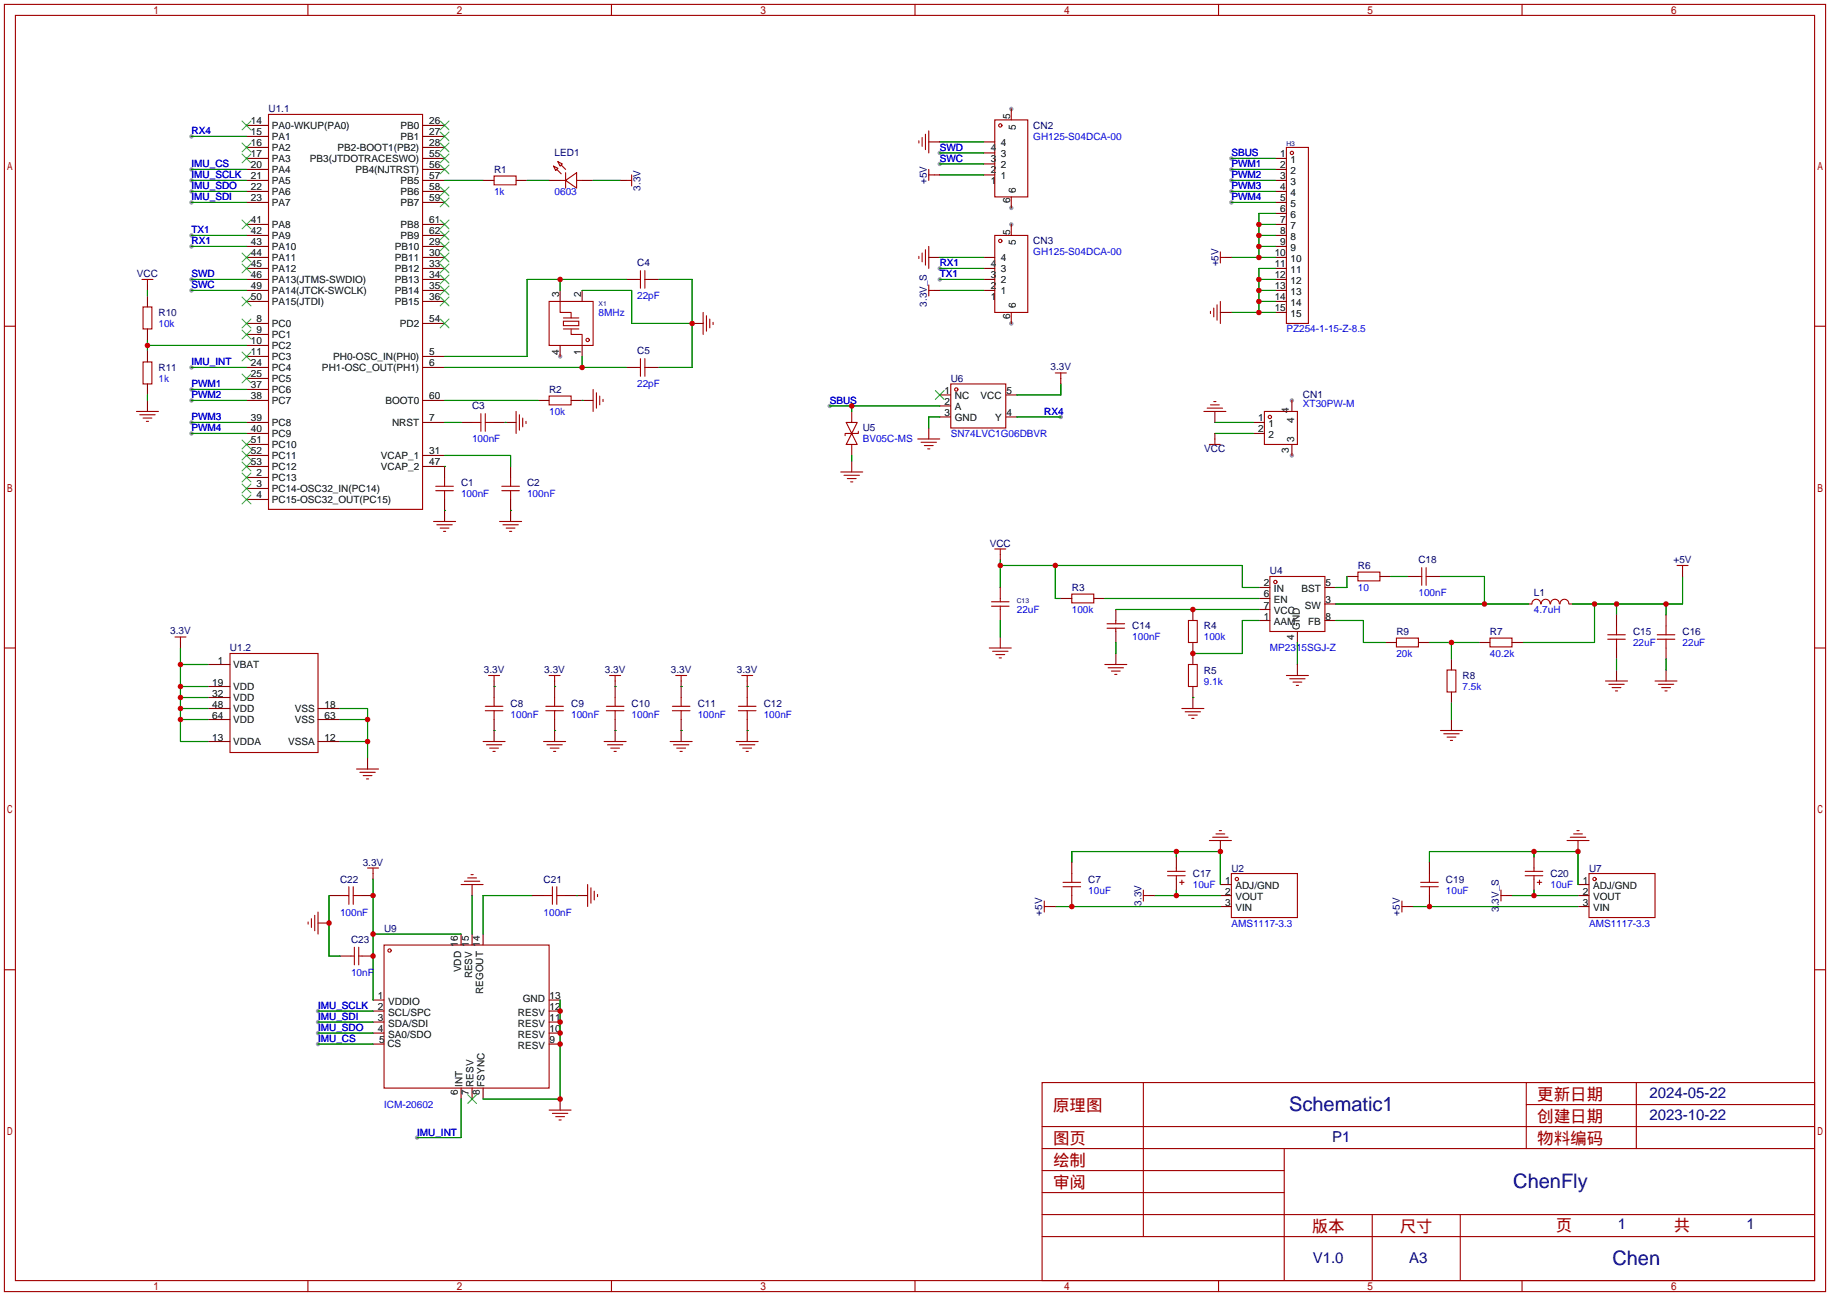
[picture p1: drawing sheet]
<svg xmlns="http://www.w3.org/2000/svg" width="422mm" height="299mm" viewBox="0 0 422 299" stroke-linecap="round" stroke-linejoin="round" font-family="sans-serif">
<g fill="#999">
<circle cx="129.3" cy="82.3" r=".51"/>
<circle cx="298.2" cy="105.2" r=".51"/>
<circle cx="298.2" cy="92.5" r=".51"/>
<circle cx="233.4" cy="25.1" r=".51"/>
<circle cx="233.4" cy="48" r=".51"/>
<circle cx="233.4" cy="51.8" r=".51"/>
<circle cx="233.4" cy="74.7" r=".51"/>
<circle cx="44.2" cy="54.4" r=".51"/>
<circle cx="44.2" cy="56.9" r=".51"/>
<circle cx="44.2" cy="64.5" r=".51"/>
<circle cx="44.2" cy="67.1" r=".51"/>
<circle cx="44.2" cy="89.9" r=".51"/>
<circle cx="44.2" cy="92.5" r=".51"/>
<circle cx="44.2" cy="97.5" r=".51"/>
<circle cx="44.2" cy="100.1" r=".51"/>
<circle cx="44.2" cy="31.5" r=".51"/>
<circle cx="244.9" cy="96.3" r=".51"/>
<circle cx="191.5" cy="93.7" r=".51"/>
<circle cx="284.2" cy="36.6" r=".51"/>
<circle cx="284.2" cy="39.1" r=".51"/>
<circle cx="284.2" cy="41.7" r=".51"/>
<circle cx="284.2" cy="44.2" r=".51"/>
<circle cx="284.2" cy="46.7" r=".51"/>
<circle cx="216.9" cy="37.8" r=".51"/>
<circle cx="216.9" cy="35.3" r=".51"/>
<circle cx="44.2" cy="41.7" r=".51"/>
<circle cx="44.2" cy="44.2" r=".51"/>
<circle cx="44.2" cy="46.7" r=".51"/>
<circle cx="44.2" cy="39.1" r=".51"/>
<circle cx="44.2" cy="84.8" r=".51"/>
<circle cx="73.4" cy="233.4" r=".51"/>
<circle cx="73.4" cy="236" r=".51"/>
<circle cx="73.4" cy="238.5" r=".51"/>
<circle cx="73.4" cy="241" r=".51"/>
<circle cx="96.3" cy="262.6" r=".51"/>
<circle cx="216.9" cy="62" r=".51"/>
<circle cx="216.9" cy="64.5" r=".51"/>
</g>
<g fill="none" stroke="#a10000" stroke-width=".25">
<path d="M1 1h420.4v297.2h-420.4zM3.6 3.6h415.2v292.1h-415.2zM71.1 1v2.6M141.1 1v2.6M211.2 1v2.6M281.3 1v2.6M351.3 1v2.6M62 26.4h35.5v91.2h-35.5zM127.8 38.4l1 .5-.5 .5zM128.5 39.1l1 1M128.8 37.3l1 .5-.5 .6zM129.5 38.1l1.1 1"/>
<path d="M130.6 39.9v3.5M212.1 32.5v.5M212.9 31.8v2M213.6 31v3.5M214.4 30.2v5.1M214.4 39.1v2.6M229.6 27.7h7.6v17.8h-7.6zM296.9 34h5.1v40.7h-5.1zM114 40.6h5.1v2.1h-5.1zM129.3 41.7h1.3M130.6 41.7l2.5-1.8v3.5zM133.1 41.7h1.3"/>
<path d="M144.5 41.7h1.3M145.8 40.4v2.5M212.1 59.2v.5M212.9 58.4v2.1M213.6 57.7v3.5M214.4 56.9v5.1M214.4 40.4h1.2M229.6 54.4h7.6v17.7h-7.6zM281.7 58.2v2.5M281.7 59.4h1.3M1 75.3h2.6M32.8 64.5h2.5"/>
<path d="M33 70.9h2.1v5h-2.1zM34 64.5v1.3M126.7 69.6h10.2v10.2h-10.2zM129.3 69.6v2.5h2.5v1.3M130 74.2h3.6v1h-3.6zM130 75.9h3.6M130 73.4h3.6M131.8 75.9v1.3h2.6v2.6M147.1 64.5h.7M147.8 62.5v4M148.8 62.5v4M148.8 64.5h.8"/>
<path d="M162.3 72.1v5.1M163.1 72.9v3.6M163.8 73.7v2M164.6 74.4v.5M214.4 65.8v2.5M214.4 67.1h1.2M279.4 71.9v.5M280.2 71.1v2.1M280.9 70.4v3.5M281.7 69.6v5.1M418.8 75.3h2.6M31.5 95h5.1"/>
<path d="M32.3 95.8h3.5M33 83.6h2.1v5h-2.1zM33 96.5h2.1M33.8 97.3h.5M109 97.5h2M111 95.5v4.1M112 95.5v4.1M112 97.5h2M119.1 95v5.1M119.9 95.8v3.5M120.6 96.5v2.1M121.4 97.3v.5"/>
<path d="M126.7 91.4h5.1v2.1h-5.1zM136.9 89.9v5.1M137.7 90.7v3.5M138.4 91.4v2.1M139.2 92.2v.5M147.1 84.8h.7M147.8 82.8v4.1M148.8 82.8v4.1M148.8 84.8h.8M195.3 97.5h2.6l-1.3 2.6zM198.1 99.6v.5h-3v.5M219.5 88.6h12.7v10.2h-12.7z"/>
<path d="M243.6 86.1h2.5M244.9 86.1v1.3M277.9 95h5.1M278.6 94.2h3.6M279.4 93.5h2M280.2 92.7h.5M291.8 95h7.7v7.6h-7.7zM100.6 113.3h4M100.6 112.3h4M102.6 110.2v2.1M102.6 113.3v2M115.8 113.3h4.1"/>
<path d="M115.8 112.3h4.1M117.9 110.2v2.1M117.9 113.3v2M194.1 109h5M194.8 109.7h3.6M195.6 110.5h2M196.3 111.3h.5M196.6 100.1l1.3 2.5h-2.6zM211.8 101.3h5.1M212.6 102.1h3.6M213.4 102.9h2M214.1 103.6h.5"/>
<path d="M279.1 102.6h2.6M280.4 101.3v1.3M100.1 120.4h5.1M100.8 121.2h3.6M101.6 121.9h2M102.4 122.7h.5M115.3 120.4h5.1M116.1 121.2h3.5M116.8 121.9h2.1M117.6 122.7h.5M228.9 140h4M228.9 138.9h4"/>
<path d="M229.6 126.7h2.6M230.9 126.7v1.3M230.9 138.2v.7M230.9 140v.7M247.4 137.2h5.1v2h-5.1zM293.1 133.1h12.7v12.7h-12.7zM313.4 132.1h5.1v2h-5.1zM327.4 133.1h.8M328.2 131.1v4M329.2 131.1v4M329.2 133.1h.7M353.6 139.4a1.01 1.01 0 0 1 1-1.1 1.01 1.01 0 0 1 1 1.1"/>
<path d="M355.8 139.4a1.01 1.01 0 0 1 1-1.1 1.01 1.01 0 0 1 1 1.1M357.9 139.4a1.01 1.01 0 0 1 1-1.1 1.01 1.01 0 0 1 1 1.1M360.1 139.4a1.01 1.01 0 0 1 1-1.1 1.01 1.01 0 0 1 1 1.1M387.1 130.6h2.5M388.4 130.6v1.2M1 149.6h2.6M40.4 147.1h2.5M41.7 147.1v1.2M53.1 150.9h20.3v22.8h-20.3zM112.8 156h2.5M114 156v1.2M126.7 156h2.6"/>
<path d="M128 156v1.2M140.7 156h2.6M142 156v1.2M156 156h2.5M157.2 156v1.2M171.2 156h2.5M172.5 156v1.2M228.3 149.6h5.1M229.1 150.4h3.6M229.9 151.1h2M230.6 151.9h.5M255 153.4h5.1"/>
<path d="M255.5 145h4.1M255.5 144h4.1M255.8 154.2h3.5M256.5 154.9h2.1M257.3 155.7h.5M257.6 143.3v.7M257.6 145v.8M274.3 143.3h2.1v5h-2.1zM274.3 153.4h2.1v5.1h-2.1zM296.9 156h5.1M297.7 156.7h3.5M298.4 157.5h2.1"/>
<path d="M299.2 158.2h.5M322.3 147.3h5.1v2.1h-5.1zM334 154.7h2v5.1h-2zM343.9 147.3h5.1v2.1h-5.1zM370.6 157.2h5.1M371.1 147.6h4.1M371.1 146.6h4.1M371.3 158h3.6M372.1 158.7h2M372.9 159.5h.5M373.1 144.5v2.1M373.1 147.6v2"/>
<path d="M382 157.2h5.1M382.5 147.6h4.1M382.5 146.6h4.1M382.8 158h3.5M383.5 158.7h2.1M384.3 159.5h.5M384.6 144.5v2.1M384.6 147.6v2M418.8 149.6h2.6M82.3 177.5h5.1M83.1 178.3h3.5M83.8 179.1h2.1"/>
<path d="M84.6 179.8h.5M111.5 171.2h5.1M112 164.1h4.1M112 163.1h4.1M112.3 172h3.5M113 172.7h2.1M113.8 173.5h.5M114 161v2.1M114 164.1v2M125.5 171.2h5.1M126 164.1h4M126 163.1h4"/>
<path d="M126.2 172h3.6M127 172.7h2M127.8 173.5h.5M128 161v2.1M128 164.1v2M139.4 171.2h5.1M140 164.1h4M140 163.1h4M140.2 172h3.6M141 172.7h2M141.7 173.5h.5M142 161v2.1"/>
<path d="M142 164.1v2M154.7 171.2h5.1M155.2 164.1h4.1M155.2 163.1h4.1M155.4 172h3.6M156.2 172.7h2M157 173.5h.5M157.2 161v2.1M157.2 164.1v2M169.9 171.2h5.1M170.4 164.1h4.1M170.4 163.1h4.1"/>
<path d="M170.7 172h3.5M171.4 172.7h2.1M172.2 173.5h.5M172.5 161v2.1M172.5 164.1v2M272.8 163.6h5.1M273.6 164.3h3.5M274.3 165.1h2.1M275.1 165.9h.5M332.5 168.7h5.1M333.2 169.4h3.6M334 170.2h2"/>
<path d="M334.8 170.9h.5M279.1 194.1h5.1M279.9 193.3h3.6M280.7 192.5h2M281.4 191.8h.5M361.7 194.1h5.1M362.5 193.3h3.5M363.2 192.5h2.1M364 191.8h.5M71.1 212.9v.5M71.9 212.1v2M72.6 211.3v3.6"/>
<path d="M73.4 210.6v5M78.5 206.8h2M80.5 204.7v4.1M81.5 206.8h2.1M81.5 204.7v4.1M81.8 218.7v4.1M82.8 218.7v4.1M84.8 200.4h2.6M86.1 200.4v1.3M88.6 218.2h38.1v33h-38.1zM106.4 204.2h5.1M107.2 203.5h3.5"/>
<path d="M107.9 202.7h2.1M108.7 201.9h.5M125.5 206.8h2M127.5 204.7v4.1M128.5 206.8h2.1M128.5 204.7v4.1M135.6 204.2v5.1M136.4 205v3.5M137.2 205.7v2.1M137.9 206.5v.5M241 208v2.6M241 209.3h1.3"/>
<path d="M245.4 204.7h4M245.4 203.7h4M247.4 201.7v2M247.4 204.7v2.1M263.9 205.5v2.5M263.9 206.8h1.3M269.5 202.2h4.1M269.5 201.2h4.1M271.5 200.4v.8M271.5 202.2v.7M272.3 203.7h1M272.8 203.2v1"/>
<path d="M284.2 201.7h15.3v10.1h-15.3zM323.6 209.3h1.3M323.6 208v2.6M327.9 204.7h4.1M327.9 203.7h4.1M329.9 201.7v2M329.9 204.7v2.1M346.5 206.8h1.2M346.5 205.5v2.5M352 202.2h4.1M352 201.2h4.1M354.1 200.4v.8"/>
<path d="M354.1 202.2v.7M354.8 203.7h1.1M355.3 203.2v1M366.8 201.7h15.2v10.1h-15.2zM1 223.9h2.6M81 220.7h.8M82.8 220.7h.8M418.8 223.9h2.6M126.7 256.3h5.1M127.5 257h3.6M128.3 257.8h2M129 258.6h.5"/>
<path d="M240.5 249.9h178.3v45.8h-178.3zM263.9 249.9v35.6M352.3 249.9v15.3M352.3 255h66.5M377.7 249.9v15.3M240.5 270.3h55.9M240.5 265.2h178.3M240.5 275.3h55.9M240.5 260.1h178.3M296.4 265.2v30.5M71.1 295.7v2.5M141.1 295.7v2.5"/>
<path d="M211.2 295.7v2.5M240.5 285.5h178.3M240.5 280.4h178.3M281.3 295.7v2.5M316.7 280.4v15.3M337.1 280.4v15.3M351.3 295.7v2.5"/>
<circle cx="230.9" cy="29" r=".38"/>
<circle cx="298.2" cy="35.3" r=".38"/>
<circle cx="230.9" cy="55.6" r=".38"/>
<circle cx="135.6" cy="78.5" r=".38"/>
<circle cx="220.7" cy="89.9" r=".38"/>
<circle cx="293.1" cy="96.3" r=".38"/>
<circle cx="294.4" cy="134.4" r=".38"/>
<circle cx="89.9" cy="219.5" r=".38"/>
<circle cx="285.5" cy="202.9" r=".38"/>
<circle cx="368" cy="202.9" r=".38"/>
</g>
<g fill="none" stroke="#870000" stroke-width=".25">
<path d="M56.9 29h5.1M56.9 31.5h5.1M56.9 34h5.1M56.9 36.6h5.1M56.9 39.1h5.1M97.5 29h5.1M97.5 31.5h5.1M97.5 34h5.1M97.5 36.6h5.1M97.5 39.1h5.1M214.4 32.8h2.5M227.1 32.8h2.5"/>
<path d="M227.1 35.3h2.5M227.1 37.8h2.5M233.4 25.1v2.6M294.4 36.6h2.5M294.4 39.1h2.5M56.9 41.7h5.1M56.9 44.2h5.1M56.9 46.7h5.1M56.9 56.9h5.1M56.9 59.4h5.1M56.9 51.8h5.1M56.9 54.4h5.1"/>
<path d="M97.5 41.7h5.1M97.5 44.2h5.1M97.5 46.7h5.1M97.5 56.9h5.1M97.5 59.4h5.1M97.5 51.8h5.1M97.5 54.4h5.1M111.5 41.7h2.5M119.1 41.7h2.6M126.7 41.7h2.6M134.4 41.7h2.5M143.3 41.7h1.2"/>
<path d="M214.4 59.4h2.5M215.6 40.4h1.3M227.1 59.4h2.5M227.1 40.4h2.5M233.4 45.5v2.5M233.4 51.8v2.6M283 59.4h1.2M294.4 41.7h2.5M294.4 44.2h2.5M294.4 46.7h2.5M294.4 56.9h2.5M294.4 59.4h2.5"/>
<path d="M294.4 51.8h2.5M294.4 54.4h2.5M294.4 49.3h2.5M34 65.8v1.3M34 68.3v2.6M34 75.9v2.6M56.9 62h5.1M56.9 64.5h5.1M56.9 67.1h5.1M56.9 69.6h5.1M56.9 74.7h5.1M56.9 77.2h5.1"/>
<path d="M56.9 79.8h5.1M97.5 62h5.1M97.5 64.5h5.1M97.5 67.1h5.1M97.5 69.6h5.1M97.5 74.7h5.1M129.3 67.1v2.5M129.3 79.8v2.5M134.4 67.1v2.5M134.4 79.8v2.5M144.5 64.5h2.6M149.6 64.5h2.5"/>
<path d="M159.8 74.7h2.5M215.6 67.1h1.3M227.1 62h2.5M227.1 64.5h2.5M227.1 67.1h2.5M233.4 72.1v2.6M281.7 72.1h2.5M294.4 62h2.5M294.4 64.5h2.5M294.4 67.1h2.5M294.4 69.6h2.5M294.4 72.1h2.5"/>
<path d="M34 81v2.6M34 88.6v2.6M34 92.5v2.5M56.9 82.3h5.1M56.9 84.8h5.1M56.9 87.4h5.1M56.9 89.9h5.1M56.9 92.5h5.1M56.9 97.5h5.1M97.5 82.3h5.1M97.5 84.8h5.1M97.5 92.5h5.1"/>
<path d="M97.5 97.5h5.1M106.4 97.5h2.6M114 97.5h5.1M124.2 92.5h2.5M131.8 92.5h5.1M144.5 84.8h2.6M149.6 84.8h2.5M196.6 95v2.5M214.4 98.8v2.5M216.9 91.2h2.6M216.9 93.7h2.6M216.9 96.3h2.6"/>
<path d="M232.2 91.2h2.5M232.2 96.3h2.5M244.9 87.4v1.2M280.4 95v2.5M289.3 97.5h2.5M298.2 92.5v2.5M56.9 110.2h5.1M56.9 112.8h5.1M56.9 115.3h5.1M56.9 100.1h5.1M56.9 102.6h5.1M56.9 105.2h5.1"/>
<path d="M56.9 107.7h5.1M97.5 105.2h5.1M97.5 107.7h5.1v2.5M102.6 115.3v5.1M117.9 107.7v2.5M117.9 115.3v5.1M196.6 102.6v2.6M196.6 106.4v2.6M280.4 100.1v1.2M289.3 100.1h2.5M298.2 102.6v2.6M230.9 128v1.3"/>
<path d="M230.9 135.6v2.6M244.9 138.2h2.5M252.5 138.2h2.5M290.6 135.6h2.5M290.6 138.2h2.5M305.8 135.6h2.6M305.8 139.4h2.6M310.9 133.1h2.5M318.5 133.1h2.6M324.9 133.1h2.5M329.9 133.1h2.6M352.8 139.4h.8"/>
<path d="M362.2 139.4h.8M388.4 131.8v1.3M41.7 148.3v1.3M48 153.4h5.1M48 158.5h5.1M114 157.2v3.8M128 157.2v3.8M142 157.2v3.8M157.2 157.2v3.8M172.5 157.2v3.8M230.9 140.7v2.6M230.9 147.1v2.5"/>
<path d="M257.6 140.7v2.6M257.6 145.8v2.5M257.6 150.9v2.5M275.3 140.7v2.6M275.3 148.3v5.1M275.3 158.5v5.1M290.6 143.3h2.5M290.6 140.7h2.5M299.5 145.8v2.5M299.5 153.4v2.6M305.8 143.3h2.6M319.8 148.3h2.5"/>
<path d="M327.4 148.3h2.5M335 152.1v2.6M335 159.8v2.5M341.4 148.3h2.5M349 148.3h2.5M373.1 142v2.5M373.1 149.6v2.5M373.1 154.7v2.5M384.6 142v2.5M384.6 149.6v2.5M384.6 154.7v2.5M48 171.2h5.1"/>
<path d="M48 163.6h5.1M48 161h5.1M48 166.1h5.1M73.4 171.2h5.1M73.4 163.6h5.1M73.4 166.1h5.1M84.8 175v2.5M114 166.1v5.1M128 166.1v5.1M142 166.1v5.1M157.2 166.1v5.1M172.5 166.1v5.1"/>
<path d="M335 166.1v2.6M247.4 199.1v2.6M271.5 197.9v2.5M281.7 194.1v2.5M329.9 199.1v2.6M354.1 197.9v2.5M364.2 194.1v2.5M73.4 213.1h2.5M75.9 206.8h2.6M83.6 206.8h2.5M86.1 201.7v1.2M106.4 215.6v2.6"/>
<path d="M109 204.2v2.6M109 215.6v2.6M111.5 215.6v2.6M122.9 206.8h2.6M130.6 206.8h5M242.3 209.3h1.3M247.4 206.8v2.5M265.2 206.8h1.2M271.5 202.9v2.6M281.7 209.3h2.5M281.7 206.8h2.5M281.7 204.2h2.5"/>
<path d="M324.9 209.3h1.2M329.9 206.8v2.5M347.7 206.8h1.3M354.1 202.9v2.6M364.2 209.3h2.6M364.2 206.8h2.6M364.2 204.2h2.6M78.5 220.7h2.5M83.6 220.7h2.5M86.1 230.9h2.5M86.1 233.4h2.5M86.1 236h2.5"/>
<path d="M86.1 238.5h2.5M126.7 230.9h2.6M126.7 233.4h2.6M126.7 236h2.6M126.7 238.5h2.6M86.1 241h2.5M106.4 251.2v2.5M109 251.2v2.5M111.5 251.2v2.5M126.7 241h2.6M129.3 253.7v2.6"/>
</g>
<g fill="none" stroke="#3c3" stroke-width=".25">
<path d="M55.9 27.9l2 2.1M55.9 33l2 2.1M55.9 35.6l2 2M57.9 27.9l-2 2.1M57.9 33l-2 2.1M57.9 35.6l-2 2M101.6 27.9l2 2.1M101.6 30.5l2 2M101.6 33l2 2.1M101.6 35.6l2 2M101.6 38.1l2 2M103.6 27.9l-2 2.1"/>
<path d="M103.6 30.5l-2 2M103.6 33l-2 2.1M103.6 35.6l-2 2M103.6 38.1l-2 2M55.9 50.8l2 2M55.9 58.4l2 2.1M57.9 50.8l-2 2M57.9 58.4l-2 2.1M101.6 55.9l2 2M101.6 58.4l2 2.1M101.6 43.2l2 2M101.6 45.7l2 2.1"/>
<path d="M101.6 50.8l2 2M101.6 53.3l2 2.1M103.6 55.9l-2 2M103.6 58.4l-2 2.1M103.6 43.2l-2 2M103.6 45.7l-2 2.1M103.6 50.8l-2 2M103.6 53.3l-2 2.1M55.9 61l2 2M55.9 68.6l2 2M55.9 73.7l2 2M55.9 76.2l2 2"/>
<path d="M57.9 73.7l-2 2M57.9 61l-2 2M57.9 68.6l-2 2M57.9 76.2l-2 2M101.6 61l2 2M101.6 63.5l2 2M101.6 66l2 2.1M101.6 68.6l2 2M101.6 73.7l2 2M103.6 61l-2 2M103.6 63.5l-2 2M103.6 66l-2 2.1"/>
<path d="M103.6 68.6l-2 2M103.6 73.7l-2 2M55.9 81.3l2 2M55.9 86.4l2 2M57.9 81.3l-2 2M57.9 86.4l-2 2M215.9 90.2l2 2M217.9 90.2l-2 2M55.9 109.2l2 2.1M55.9 111.8l2 2M55.9 114.3l2 2M55.9 101.6l2 2"/>
<path d="M55.9 104.1l2 2.1M55.9 106.7l2 2M57.9 101.6l-2 2M57.9 104.1l-2 2.1M57.9 106.7l-2 2M57.9 109.2l-2 2.1M57.9 111.8l-2 2M57.9 114.3l-2 2M107.9 252.7l2.1 2.1M110 252.7l-2.1 2.1"/>
</g>
<g fill="none" stroke="#008700" stroke-width=".25">
<path d="M44.2 31.5h12.7M44.2 39.1h12.7M216.9 37.8h10.2M216.9 35.3h10.2M216.9 32.8h10.2M284.2 36.6h10.2M284.2 39.1h10.2M44.2 54.4h12.7M44.2 56.9h12.7M44.2 41.7h12.7M44.2 44.2h12.7M44.2 46.7h12.7"/>
<path d="M102.6 41.7h8.9M121.7 41.7h5M136.9 41.7h6.4M216.9 59.4h10.2M216.9 40.4h10.2M284.2 41.7h10.2M284.2 44.2h10.2M284.2 46.7h10.2M284.2 59.4h10.2M290.6 54.4h3.8M290.6 56.9h3.8M290.6 51.8h3.8"/>
<path d="M294.4 49.3h-3.8v10.1M34 79.8h22.9M34 67.1v1.2M34 78.5v2.5M44.2 64.5h12.7M44.2 67.1h12.7M129.3 64.5v2.6M134.4 67.1h11.4v7.6h14M144.5 64.5h-22.8v17.8h-19.1M152.1 64.5h7.7v20.3h-7.7M216.9 64.5h10.2M216.9 67.1h10.2"/>
<path d="M216.9 62h10.2M284.2 72.1h10.2M290.6 64.5h3.8M290.6 67.1h3.8M290.6 69.6h3.8M294.4 62h-3.8v10.1M34 91.2v1.3M44.2 97.5h12.7M44.2 92.5h12.7M44.2 84.8h12.7M44.2 89.9h12.7M102.6 97.5h3.8"/>
<path d="M102.6 92.5h21.6M102.6 84.8h41.9M116.6 97.5h.1M134.4 92.5h.1M134.4 82.3v2.5M191.5 93.7h25.4M196.6 93.7v1.3M216.9 96.3h-2.5v2.5M234.7 96.3h10.2M244.9 88.6v2.6h-10.2M280.4 97.5h8.9M44.2 100.1h12.7"/>
<path d="M102.6 107.7h.1M102.6 117.9h.1M102.6 105.2h15.3v2.5M117.9 117.9h.1M196.6 105.2v1.2M280.4 100.1h8.9M230.9 129.3v6.3M230.9 130.6h55.9v5h3.8M243.6 130.6v7.6h1.3M255 138.2h35.6M308.4 139.4h44.4M310.9 133.1v2.5h-2.5"/>
<path d="M321.1 133.1h3.8M332.5 133.1h10.1v6.3M368 139.4v8.9h-16.5M373.1 139.4v2.6M384.6 139.4v2.6M388.4 133.1v6.3h-25.4M41.7 158.5h6.3M41.7 153.4h6.3M41.7 149.6v21.6h6.3M114 158.5h.1M128 158.5h.1M142 158.5h.1"/>
<path d="M157.2 158.5h.1M172.5 158.5h.1M230.9 143.3v3.8M257.6 140.7h33M257.6 148.3v2.6M290.6 143.3h-3.8v7.6h-11.5M299.5 148.3v5.1M308.4 143.3h6.3v5h5.1M329.9 148.3h11.5M335 148.3v3.8M373.1 152.1v2.6M384.6 152.1v2.6"/>
<path d="M41.7 166.1h6.3M41.7 163.6h6.3M41.7 161h6.3M78.5 166.1h6.3M78.5 163.6h6.3v11.4M78.5 171.2h6.3M114 168.7h.1M128 168.7h.1M142 168.7h.1M157.2 168.7h.1M172.5 168.7h.1M275.3 161h.1"/>
<path d="M335 162.3v3.8M247.4 199.1v-2.5h34.3v7.6M271.5 196.6v1.3M329.9 199.1v-2.5h34.3v7.6M354.1 196.6v1.3M75.9 206.8v13.9h2.6M86.1 215.6h20.3M86.1 202.9v28M109 206.8v8.8M122.9 206.8h-11.4v8.8M133.1 206.8h.1M243.6 209.3h38.1"/>
<path d="M266.4 206.8h15.3M271.5 205.5v1.3M326.1 209.3h38.1M349 206.8h15.2M354.1 205.5v1.3M73.4 233.4h12.7M73.4 236h12.7M73.4 238.5h12.7M129.3 230.9v22.8h-17.8M73.4 241h12.7M106.4 253.7v8.9h-10.1"/>
</g>
<g fill="#c00">
<circle cx="129.3" cy="64.5" r=".63"/>
<circle cx="134.4" cy="84.8" r=".63"/>
<circle cx="159.8" cy="74.7" r=".63"/>
<circle cx="41.7" cy="166.1" r=".63"/>
<circle cx="41.7" cy="163.6" r=".63"/>
<circle cx="41.7" cy="161" r=".63"/>
<circle cx="41.7" cy="158.5" r=".63"/>
<circle cx="41.7" cy="153.4" r=".63"/>
<circle cx="84.8" cy="166.1" r=".63"/>
<circle cx="84.8" cy="171.2" r=".63"/>
<circle cx="271.5" cy="206.8" r=".63"/>
<circle cx="281.7" cy="196.6" r=".63"/>
<circle cx="271.5" cy="196.6" r=".63"/>
<circle cx="247.4" cy="209.3" r=".63"/>
<circle cx="230.9" cy="130.6" r=".63"/>
<circle cx="243.6" cy="130.6" r=".63"/>
<circle cx="275.3" cy="140.7" r=".63"/>
<circle cx="275.3" cy="150.9" r=".63"/>
<circle cx="368" cy="139.4" r=".63"/>
<circle cx="373.1" cy="139.4" r=".63"/>
<circle cx="384.6" cy="139.4" r=".63"/>
<circle cx="342.6" cy="139.4" r=".63"/>
<circle cx="335" cy="148.3" r=".63"/>
<circle cx="34" cy="79.8" r=".63"/>
<circle cx="196.6" cy="93.7" r=".63"/>
<circle cx="290.6" cy="59.4" r=".63"/>
<circle cx="290.6" cy="51.8" r=".63"/>
<circle cx="290.6" cy="54.4" r=".63"/>
<circle cx="290.6" cy="56.9" r=".63"/>
<circle cx="290.6" cy="72.1" r=".63"/>
<circle cx="290.6" cy="64.5" r=".63"/>
<circle cx="290.6" cy="67.1" r=".63"/>
<circle cx="290.6" cy="69.6" r=".63"/>
<circle cx="354.1" cy="206.8" r=".63"/>
<circle cx="364.2" cy="196.6" r=".63"/>
<circle cx="354.1" cy="196.6" r=".63"/>
<circle cx="329.9" cy="209.3" r=".63"/>
<circle cx="129.3" cy="253.7" r=".63"/>
<circle cx="129.3" cy="233.4" r=".63"/>
<circle cx="129.3" cy="236" r=".63"/>
<circle cx="129.3" cy="238.5" r=".63"/>
<circle cx="129.3" cy="241" r=".63"/>
<circle cx="86.1" cy="215.6" r=".63"/>
<circle cx="86.1" cy="206.8" r=".63"/>
<circle cx="86.1" cy="220.7" r=".63"/>
<circle cx="75.9" cy="213.1" r=".63"/>
</g>
<g font-size="4.6" fill="#000080">
<text x="297.6" y="256.4">Schematic1</text>
<text x="349.3" y="274.2">ChenFly</text>
<text x="372.2" y="292">Chen</text>
</g>
<g font-size="3.8" fill="#a00000">
<text x="243.1" y="256.5">原理图</text>
<text x="354.8" y="254">更新日期</text>
<text x="354.8" y="259.1">创建日期</text>
<text x="243.1" y="269.2">绘制</text>
<text x="243.1" y="264.2">图页</text>
<text x="354.8" y="264.2">物料编码</text>
<text x="243.1" y="274.3">审阅</text>
<text x="302.8" y="284.5">版本</text>
<text x="323.1" y="284.5">尺寸</text>
<text x="359.2" y="284.2">页</text>
<text x="386.3" y="284.2">共</text>
</g>
<g font-size="3.5" fill="#000080">
<text x="380.7" y="253.5">2024-05-22</text>
<text x="307.5" y="263.7">P1</text>
<text x="380.7" y="258.6">2023-10-22</text>
<text x="373.4" y="283.7">1</text>
<text x="403.2" y="283.7">1</text>
<text x="303" y="291.6">V1.0</text>
<text x="325.3" y="291.6">A3</text>
</g>
<g font-size="2.3">
<text x="57.9" y="28.7">14</text>
<text x="62.7" y="29.7">PA0-WKUP(PA0)</text>
<text x="92.4" y="29.7">PB0</text>
<text x="99.1" y="28.7">26</text>
<text x="233.2" y="27.6" transform="rotate(-90 233.2 27.6)">5</text>
<text x="234.5" y="29.9" transform="rotate(-90 234.5 29.9)">5</text>
<text x="57.9" y="31.3">15</text>
<text x="57.9" y="33.8">16</text>
<text x="62.7" y="32.3">PA1</text>
<text x="62.7" y="34.8">PA2</text>
<text x="77.9" y="34.8">PB2-BOOT1(PB2)</text>
<text x="92.4" y="32.3">PB1</text>
<text x="99.1" y="31.3">27</text>
<text x="99.1" y="33.8">28</text>
<text x="228.7" y="34.9">4</text>
<text x="231" y="33.6">4</text>
<text x="57.9" y="36.3">17</text>
<text x="57.9" y="38.9">20</text>
<text x="57.9" y="41.4">21</text>
<text x="62.7" y="37.4">PA3</text>
<text x="62.7" y="39.9">PA4</text>
<text x="71.5" y="37.4">PB3(JTDOTRACESWO)</text>
<text x="82" y="39.9">PB4(NJTRST)</text>
<text x="99.1" y="36.3">55</text>
<text x="99.1" y="38.9">56</text>
<text x="99.1" y="41.4">57</text>
<text x="228.7" y="37.4">3</text>
<text x="228.7" y="39.9">2</text>
<text x="231" y="36.1">3</text>
<text x="231" y="38.7">2</text>
<text x="231" y="41.2">1</text>
<text x="295.5" y="36.3">1</text>
<text x="295.5" y="38.9">2</text>
<text x="295.5" y="41.4">3</text>
<text x="297.9" y="37.6">1</text>
<text x="297.9" y="40.2">2</text>
<text x="57.9" y="44">22</text>
<text x="57.9" y="46.5">23</text>
<text x="62.7" y="42.4">PA5</text>
<text x="62.7" y="45">PA6</text>
<text x="62.7" y="47.5">PA7</text>
<text x="92.4" y="42.4">PB5</text>
<text x="92.4" y="45">PB6</text>
<text x="92.4" y="47.5">PB7</text>
<text x="99.1" y="44">58</text>
<text x="99.1" y="46.5">59</text>
<text x="228.7" y="42.5">1</text>
<text x="233.2" y="46.9" transform="rotate(-90 233.2 46.9)">6</text>
<text x="234.5" y="44.5" transform="rotate(-90 234.5 44.5)">6</text>
<text x="295.5" y="44">4</text>
<text x="295.5" y="46.5">5</text>
<text x="297.9" y="42.7">3</text>
<text x="297.9" y="45.2">4</text>
<text x="297.9" y="47.8">5</text>
<text x="57.9" y="51.6">41</text>
<text x="62.7" y="52.6">PA8</text>
<text x="92.4" y="52.6">PB8</text>
<text x="99.1" y="51.6">61</text>
<text x="295.5" y="49">6</text>
<text x="295.5" y="51.6">7</text>
<text x="297.9" y="50.3">6</text>
<text x="297.9" y="52.9">7</text>
<text x="57.9" y="54.1">42</text>
<text x="57.9" y="56.7">43</text>
<text x="57.9" y="59.2">44</text>
<text x="62.7" y="55.1">PA9</text>
<text x="62.7" y="57.7">PA10</text>
<text x="91.1" y="57.7">PB10</text>
<text x="92.4" y="55.1">PB9</text>
<text x="99.1" y="56.7">29</text>
<text x="99.1" y="59.2">30</text>
<text x="99.1" y="54.1">62</text>
<text x="233.2" y="54.2" transform="rotate(-90 233.2 54.2)">5</text>
<text x="234.5" y="56.6" transform="rotate(-90 234.5 56.6)">5</text>
<text x="294.2" y="59.2">10</text>
<text x="295.5" y="54.1">8</text>
<text x="295.5" y="56.7">9</text>
<text x="297.9" y="55.4">8</text>
<text x="297.9" y="57.9">9</text>
<text x="57.9" y="61.7">45</text>
<text x="57.9" y="64.3">46</text>
<text x="62.7" y="60.2">PA11</text>
<text x="62.7" y="62.8">PA12</text>
<text x="62.7" y="65.3">PA13(JTMS-SWDIO)</text>
<text x="91.1" y="60.2">PB11</text>
<text x="91.1" y="62.8">PB12</text>
<text x="91.1" y="65.3">PB13</text>
<text x="99.1" y="61.7">33</text>
<text x="99.1" y="64.3">34</text>
<text x="228.7" y="61.5">4</text>
<text x="228.7" y="64.1">3</text>
<text x="231" y="60.3">4</text>
<text x="231" y="62.8">3</text>
<text x="231" y="65.3">2</text>
<text x="294.2" y="61.7">11</text>
<text x="294.2" y="64.3">12</text>
<text x="297.9" y="60.5">10</text>
<text x="297.9" y="63">11</text>
<text x="297.9" y="65.6">12</text>
<text x="57.9" y="66.8">49</text>
<text x="57.9" y="69.4">50</text>
<text x="62.7" y="67.8">PA14(JTCK-SWCLK)</text>
<text x="62.7" y="70.4">PA15(JTDI)</text>
<text x="91.1" y="67.8">PB14</text>
<text x="91.1" y="70.4">PB15</text>
<text x="99.1" y="66.8">35</text>
<text x="99.1" y="69.4">36</text>
<text x="129.1" y="68.6" transform="rotate(-90 129.1 68.6)">3</text>
<text x="134.1" y="68.6" transform="rotate(-90 134.1 68.6)">2</text>
<text x="228.7" y="66.6">2</text>
<text x="228.7" y="69.2">1</text>
<text x="231" y="67.9">1</text>
<text x="234.5" y="71.2" transform="rotate(-90 234.5 71.2)">6</text>
<text x="294.2" y="66.8">13</text>
<text x="294.2" y="69.4">14</text>
<text x="294.2" y="71.9">15</text>
<text x="297.9" y="68.1">13</text>
<text x="297.9" y="70.6">14</text>
<text x="59.2" y="74.4">8</text>
<text x="59.2" y="77">9</text>
<text x="62.7" y="75.5">PC0</text>
<text x="92.3" y="75.5">PD2</text>
<text x="99.1" y="74.4">54</text>
<text x="233.2" y="73.5" transform="rotate(-90 233.2 73.5)">6</text>
<text x="297.9" y="73.2">15</text>
<text x="57.9" y="79.5">10</text>
<text x="57.9" y="82.1">11</text>
<text x="62.7" y="78">PC1</text>
<text x="62.7" y="80.5">PC2</text>
<text x="62.7" y="83.1">PC3</text>
<text x="76.9" y="83.1">PH0-OSC_IN(PH0)</text>
<text x="99.1" y="82.1">5</text>
<text x="129.1" y="82.1" transform="rotate(-90 129.1 82.1)">4</text>
<text x="134.1" y="82.1" transform="rotate(-90 134.1 82.1)">1</text>
<text x="57.9" y="84.6">24</text>
<text x="57.9" y="87.1">25</text>
<text x="57.9" y="89.7">37</text>
<text x="62.7" y="85.6">PC4</text>
<text x="62.7" y="88.2">PC5</text>
<text x="74.3" y="85.6">PH1-OSC_OUT(PH1)</text>
<text x="99.1" y="84.6">6</text>
<text x="57.9" y="92.2">38</text>
<text x="62.7" y="90.7">PC6</text>
<text x="62.7" y="93.2">PC7</text>
<text x="88.9" y="93.2">BOOT0</text>
<text x="99.1" y="92.2">60</text>
<text x="218" y="91">1</text>
<text x="218" y="93.5">2</text>
<text x="220.4" y="92.2">NC</text>
<text x="220.4" y="94.8">A</text>
<text x="226.3" y="92.2">VCC</text>
<text x="232.3" y="91">5</text>
<text x="297.5" y="95.4" transform="rotate(-90 297.5 95.4)">4</text>
<text x="57.9" y="97.3">39</text>
<text x="57.9" y="99.8">40</text>
<text x="62.7" y="98.3">PC8</text>
<text x="62.7" y="100.9">PC9</text>
<text x="90.5" y="98.3">NRST</text>
<text x="99.1" y="97.3">7</text>
<text x="218" y="96">3</text>
<text x="220.4" y="97.3">GND</text>
<text x="229.7" y="97.3">Y</text>
<text x="232.3" y="96">4</text>
<text x="290.4" y="97.3">1</text>
<text x="290.4" y="99.8">2</text>
<text x="292.8" y="98.6">1</text>
<text x="292.8" y="101.1">2</text>
<text x="298.7" y="97.7" transform="rotate(-90 298.7 97.7)">4</text>
<text x="57.9" y="102.4">51</text>
<text x="57.9" y="104.9">52</text>
<text x="57.9" y="107.5">53</text>
<text x="62.7" y="103.4">PC10</text>
<text x="62.7" y="105.9">PC11</text>
<text x="87.9" y="105.9">VCAP_1</text>
<text x="99.1" y="104.9">31</text>
<text x="99.1" y="107.5">47</text>
<text x="297.5" y="104.5" transform="rotate(-90 297.5 104.5)">3</text>
<text x="298.7" y="102.2" transform="rotate(-90 298.7 102.2)">3</text>
<text x="59.2" y="110">2</text>
<text x="59.2" y="112.5">3</text>
<text x="62.7" y="111">PC13</text>
<text x="62.7" y="113.6">PC14-OSC32_IN(PC14)</text>
<text x="62.7" y="108.5">PC12</text>
<text x="87.9" y="108.5">VCAP_2</text>
<text x="59.2" y="115.1">4</text>
<text x="62.7" y="116.1">PC15-OSC32_OUT(PC15)</text>
<text x="291.7" y="135.4">2</text>
<text x="291.7" y="137.9">6</text>
<text x="294.1" y="136.7">IN</text>
<text x="300.4" y="136.7">BST</text>
<text x="305.9" y="135.4">5</text>
<text x="291.7" y="143">1</text>
<text x="291.7" y="140.5">7</text>
<text x="294.1" y="139.2">EN</text>
<text x="294.1" y="141.8">VCC</text>
<text x="301.2" y="140.5">SW</text>
<text x="305.9" y="139.2">3</text>
<text x="305.9" y="143">8</text>
<text x="294.1" y="144.3">AAM</text>
<text x="298.7" y="147.7" transform="rotate(-90 298.7 147.7)">4</text>
<text x="300" y="145.3" transform="rotate(-90 300 145.3)">GND</text>
<text x="301.9" y="144.3">FB</text>
<text x="50.3" y="153.2">1</text>
<text x="53.8" y="154.2">VBAT</text>
<text x="49" y="158.3">19</text>
<text x="49" y="160.8">32</text>
<text x="53.8" y="159.3">VDD</text>
<text x="53.8" y="161.8">VDD</text>
<text x="49" y="163.3">48</text>
<text x="49" y="165.9">64</text>
<text x="53.8" y="164.4">VDD</text>
<text x="53.8" y="166.9">VDD</text>
<text x="68" y="164.4">VSS</text>
<text x="68" y="166.9">VSS</text>
<text x="74.9" y="163.3">18</text>
<text x="74.9" y="165.9">63</text>
<text x="49" y="171">13</text>
<text x="53.8" y="172">VDDA</text>
<text x="66.5" y="172">VSSA</text>
<text x="74.9" y="171">12</text>
<text x="282.8" y="204">1</text>
<text x="365.4" y="204">1</text>
<text x="282.8" y="209.1">3</text>
<text x="282.8" y="206.5">2</text>
<text x="285.2" y="207.8">VOUT</text>
<text x="285.2" y="205.3">ADJ/GND</text>
<text x="365.4" y="209.1">3</text>
<text x="365.4" y="206.5">2</text>
<text x="367.7" y="207.8">VOUT</text>
<text x="367.7" y="205.3">ADJ/GND</text>
<text x="285.2" y="210.3">VIN</text>
<text x="367.7" y="210.3">VIN</text>
<text x="105.7" y="218.5" transform="rotate(-90 105.7 218.5)">16</text>
<text x="108.2" y="218.5" transform="rotate(-90 108.2 218.5)">15</text>
<text x="110.8" y="218.5" transform="rotate(-90 110.8 218.5)">14</text>
<text x="106.5" y="224.5" transform="rotate(-90 106.5 224.5)">VDD</text>
<text x="109" y="225.9" transform="rotate(-90 109 225.9)">RESV</text>
<text x="87.2" y="230.7">1</text>
<text x="87.2" y="233.2">2</text>
<text x="89.6" y="231.9">VDDIO</text>
<text x="111.6" y="229.5" transform="rotate(-90 111.6 229.5)">REGOUT</text>
<text x="120.7" y="231.4">GND</text>
<text x="126.9" y="233.2">12</text>
<text x="126.9" y="230.7">13</text>
<text x="87.2" y="235.7">3</text>
<text x="87.2" y="238.3">4</text>
<text x="89.6" y="234.5">SCL/SPC</text>
<text x="89.6" y="237">SDA/SDI</text>
<text x="89.6" y="239.5">SA0/SDO</text>
<text x="119.5" y="239.5">RESV</text>
<text x="119.5" y="237">RESV</text>
<text x="119.5" y="234.5">RESV</text>
<text x="126.9" y="238.3">10</text>
<text x="126.9" y="235.7">11</text>
<text x="87.5" y="240.8">5</text>
<text x="89.4" y="241.8">CS</text>
<text x="119.5" y="242.1">RESV</text>
<text x="126.9" y="240.8">9</text>
<text x="106.7" y="250.9" transform="rotate(-90 106.7 250.9)">INT</text>
<text x="109.3" y="250.9" transform="rotate(-90 109.3 250.9)">RESV</text>
<text x="111.8" y="250.9" transform="rotate(-90 111.8 250.9)">FSYNC</text>
<text x="105.7" y="252.8" transform="rotate(-90 105.7 252.8)">6</text>
<text x="108.2" y="252.8" transform="rotate(-90 108.2 252.8)">7</text>
<text x="110.8" y="252.8" transform="rotate(-90 110.8 252.8)">8</text>
</g>
<g font-size="2.3" fill="#000080">
<text x="62" y="26">U1.1</text>
<text x="238.5" y="29.8">CN2</text>
<text x="114" y="39.9">R1</text>
<text x="128" y="36.1">LED1</text>
<text x="147.9" y="44" transform="rotate(-90 147.9 44)">3.3V</text>
<text x="213.9" y="42.5" transform="rotate(-90 213.9 42.5)">+5V</text>
<text x="238.5" y="56.4">CN3</text>
<text x="31.6" y="64.1">VCC</text>
<text x="147.1" y="61.5">C4</text>
<text x="281.2" y="61.5" transform="rotate(-90 281.2 61.5)">+5V</text>
<text x="213.9" y="70.8" transform="rotate(-90 213.9 70.8)">3.3V_S</text>
<text x="36.6" y="72.9">R10</text>
<text x="147.1" y="81.8">C5</text>
<text x="36.6" y="85.6">R11</text>
<text x="219.5" y="88.2">U6</text>
<text x="242.5" y="85.5">3.3V</text>
<text x="109" y="94.5">C3</text>
<text x="126.7" y="90.7">R2</text>
<text x="300.7" y="92">CN1</text>
<text x="199.1" y="99.6">U5</text>
<text x="278" y="104.5">VCC</text>
<text x="106.4" y="112.3">C1</text>
<text x="121.7" y="112.3">C2</text>
<text x="228.4" y="126.3">VCC</text>
<text x="313.4" y="131.4">R6</text>
<text x="327.4" y="130.1">C18</text>
<text x="386.3" y="130">+5V</text>
<text x="247.4" y="136.4">R3</text>
<text x="293.1" y="132.6">U4</text>
<text x="354.1" y="137.7">L1</text>
<text x="39.3" y="146.5">3.3V</text>
<text x="261.4" y="145.3">C14</text>
<text x="277.9" y="145.3">R4</text>
<text x="322.3" y="146.6">R9</text>
<text x="343.9" y="146.6">R7</text>
<text x="376.9" y="146.6">C15</text>
<text x="388.4" y="146.6">C16</text>
<text x="53.1" y="150.4">U1.2</text>
<text x="111.7" y="155.4">3.3V</text>
<text x="125.6" y="155.4">3.3V</text>
<text x="139.6" y="155.4">3.3V</text>
<text x="154.9" y="155.4">3.3V</text>
<text x="170.1" y="155.4">3.3V</text>
<text x="277.9" y="155.5">R5</text>
<text x="337.6" y="156.8">R8</text>
<text x="117.9" y="163.1">C8</text>
<text x="131.8" y="163.1">C9</text>
<text x="145.8" y="163.1">C10</text>
<text x="161" y="163.1">C11</text>
<text x="176.3" y="163.1">C12</text>
<text x="78.5" y="203.8">C22</text>
<text x="83.7" y="199.8">3.3V</text>
<text x="125.5" y="203.8">C21</text>
<text x="251.2" y="203.8">C7</text>
<text x="275.3" y="202.5">C17</text>
<text x="284.2" y="201.2">U2</text>
<text x="333.8" y="203.8">C19</text>
<text x="357.9" y="202.5">C20</text>
<text x="366.8" y="201.2">U7</text>
<text x="263.4" y="209.1" transform="rotate(-90 263.4 209.1)">3.3V</text>
<text x="88.6" y="215.2">U9</text>
<text x="240.6" y="211.4" transform="rotate(-90 240.6 211.4)">+5V</text>
<text x="323.1" y="211.4" transform="rotate(-90 323.1 211.4)">+5V</text>
<text x="346" y="210.5" transform="rotate(-90 346 210.5)">3.3V_S</text>
<text x="81" y="217.7">C23</text>
</g>
<g font-size="2.3" fill="#00f">
<text x="44.2" y="31">RX4</text>
<text x="216.9" y="34.8">SWD</text>
<text x="238.5" y="32.3">GH125-S04DCA-00</text>
<text x="44.2" y="41.2">IMU_SCLK</text>
<text x="44.2" y="38.7">IMU_CS</text>
<text x="216.9" y="37.4">SWC</text>
<text x="284.2" y="36.1">SBUS</text>
<text x="284.2" y="38.7">PWM1</text>
<text x="284.2" y="41.2">PWM2</text>
<text x="44.2" y="43.7">IMU_SDO</text>
<text x="44.2" y="46.3">IMU_SDI</text>
<text x="114" y="45">1k</text>
<text x="128" y="45">0603</text>
<text x="284.2" y="43.7">PWM3</text>
<text x="284.2" y="46.3">PWM4</text>
<text x="44.2" y="53.9">TX1</text>
<text x="44.2" y="56.4">RX1</text>
<text x="238.5" y="59">GH125-S04DCA-00</text>
<text x="44.2" y="64.1">SWD</text>
<text x="216.9" y="61.5">RX1</text>
<text x="216.9" y="64.1">TX1</text>
<text x="44.2" y="66.6">SWC</text>
<text x="147.1" y="69.1">22pF</text>
<text x="36.6" y="75.5">10k</text>
<text x="138.2" y="72.9">8MHz</text>
<text x="296.9" y="76.8">PZ254-1-15-Z-8.5</text>
<text x="36.6" y="88.2">1k</text>
<text x="44.2" y="89.5">PWM1</text>
<text x="44.2" y="84.4">IMU_INT</text>
<text x="147.1" y="89.5">22pF</text>
<text x="44.2" y="92">PWM2</text>
<text x="126.7" y="95.8">10k</text>
<text x="191.5" y="93.3">SBUS</text>
<text x="241" y="95.8">RX4</text>
<text x="300.7" y="94">XT30PW-M</text>
<text x="44.2" y="97.1">PWM3</text>
<text x="44.2" y="99.6">PWM4</text>
<text x="219.5" y="100.9">SN74LVC1G06DBVR</text>
<text x="109" y="102.2">100nF</text>
<text x="199.1" y="102.2">BV05C-MS</text>
<text x="106.4" y="114.9">100nF</text>
<text x="121.7" y="114.9">100nF</text>
<text x="313.4" y="136.4">10</text>
<text x="327.4" y="137.7">100nF</text>
<text x="234.7" y="141.5">22uF</text>
<text x="247.4" y="141.5">100k</text>
<text x="354.1" y="141.5">4.7uH</text>
<text x="261.4" y="147.9">100nF</text>
<text x="277.9" y="147.9">100k</text>
<text x="376.9" y="149.1">22uF</text>
<text x="388.4" y="149.1">22uF</text>
<text x="293.1" y="150.4">MP2315SGJ-Z</text>
<text x="322.3" y="151.7">20k</text>
<text x="343.9" y="151.7">40.2k</text>
<text x="277.9" y="158">9.1k</text>
<text x="337.6" y="159.3">7.5k</text>
<text x="117.9" y="165.7">100nF</text>
<text x="131.8" y="165.7">100nF</text>
<text x="145.8" y="165.7">100nF</text>
<text x="161" y="165.7">100nF</text>
<text x="176.3" y="165.7">100nF</text>
<text x="251.2" y="206.3">10uF</text>
<text x="275.3" y="205">10uF</text>
<text x="333.8" y="206.3">10uF</text>
<text x="357.9" y="205">10uF</text>
<text x="78.5" y="211.4">100nF</text>
<text x="125.5" y="211.4">100nF</text>
<text x="284.2" y="213.9">AMS1117-3.3</text>
<text x="366.8" y="213.9">AMS1117-3.3</text>
<text x="81" y="225.3">10nF</text>
<text x="73.4" y="233">IMU_SCLK</text>
<text x="73.4" y="235.5">IMU_SDI</text>
<text x="73.4" y="238">IMU_SDO</text>
<text x="73.4" y="240.6">IMU_CS</text>
<text x="88.6" y="255.8">ICM-20602</text>
<text x="96.3" y="262.2">IMU_INT</text>
</g>
<g font-size="1.6" fill="#000080">
<text x="296.9" y="33.7">H3</text>
<text x="138.2" y="70.6">X1</text>
<text x="234.7" y="139.1">C13</text>
</g>
</svg>
